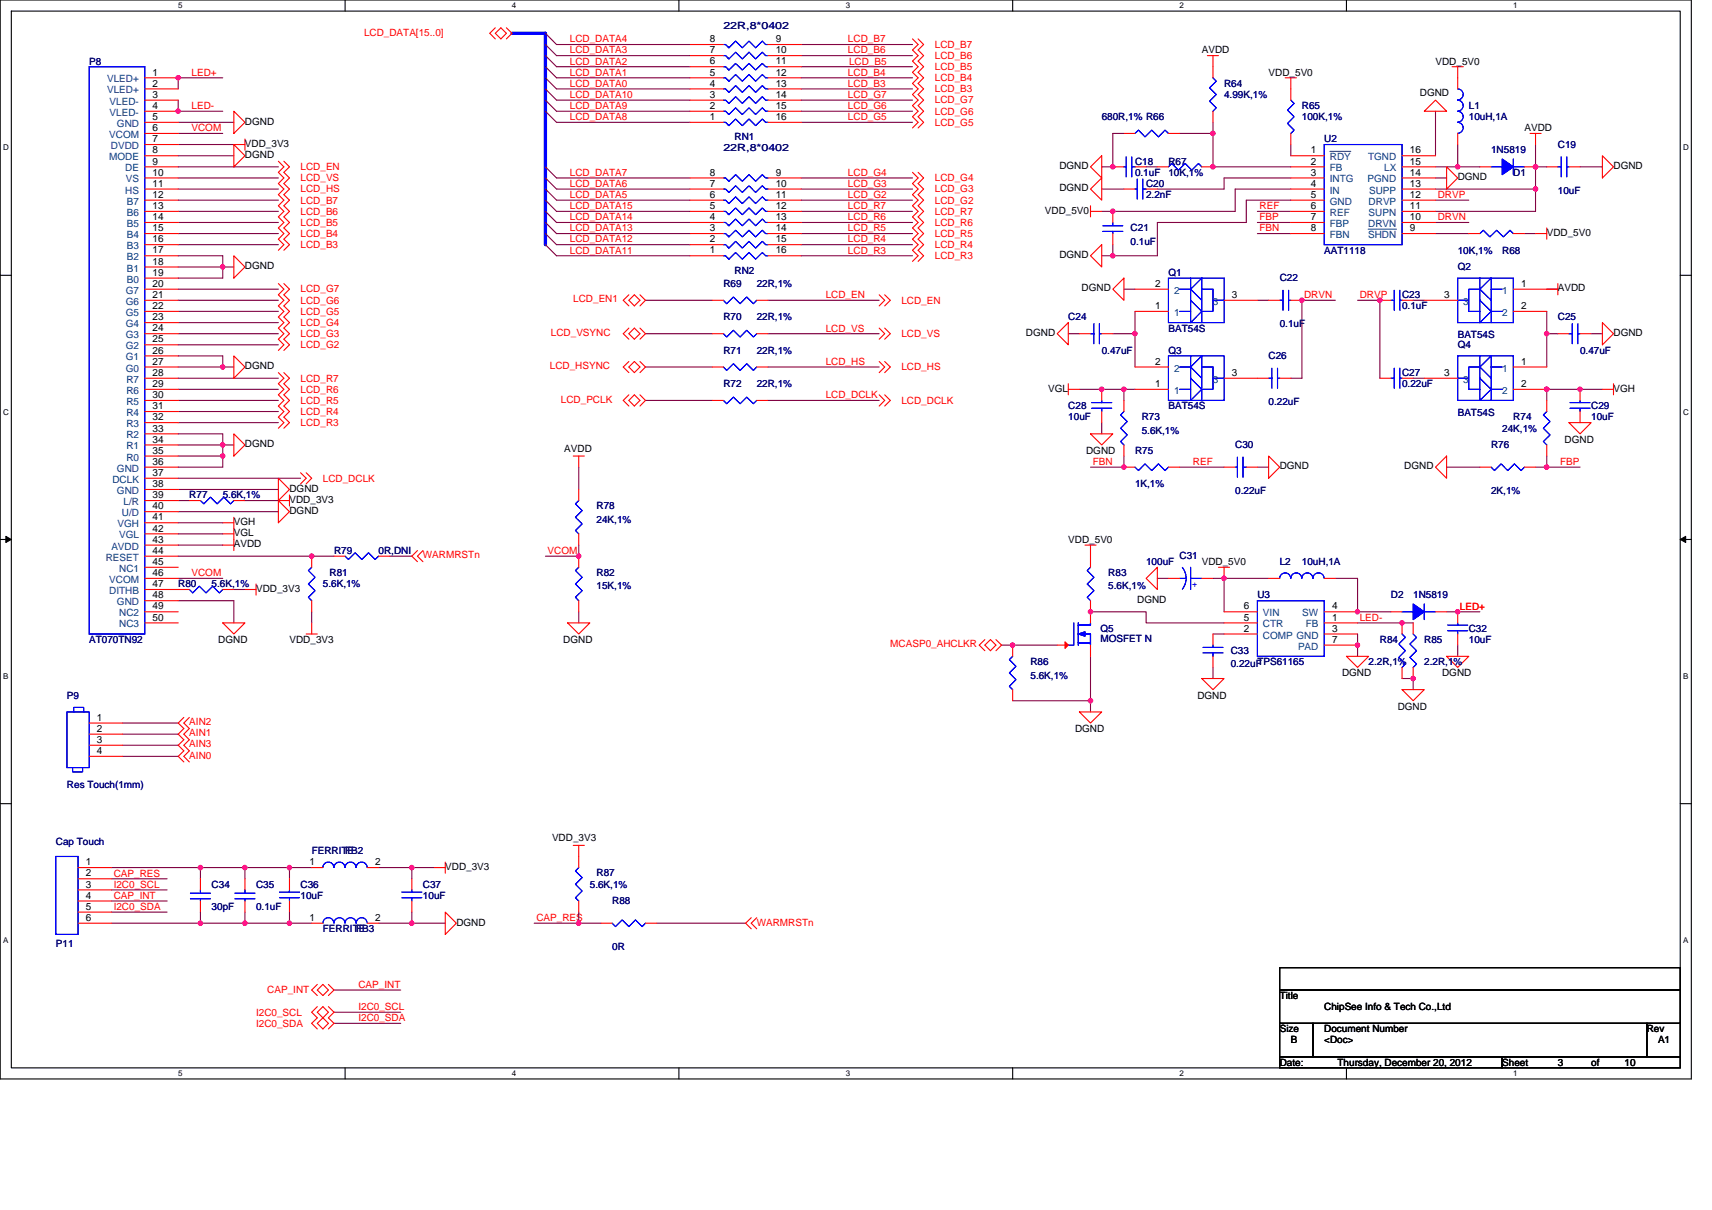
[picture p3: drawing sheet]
<svg xmlns="http://www.w3.org/2000/svg" width="297mm" height="210mm" viewBox="0 0 297 210" stroke-linecap="round" stroke-linejoin="round" font-family="sans-serif">
<path d="M0 0h293.5v187.2h-293.5zM2 1.9h289.5v183.4h-289.5z" fill="none" stroke="#000" stroke-width=".19"/>
<g fill="#fff">
<path d="M30.9 .2h.8v1.6h-.8z"/>
<path d="M30.9 185.5h.8v1.6h-.8z"/>
</g>
<path d="M59.9 0v1.9M59.9 185.3v1.9" fill="none" stroke="#000" stroke-width=".19"/>
<g fill="#fff">
<path d="M88.8 .2h.8v1.6h-.8z"/>
<path d="M88.8 185.5h.8v1.6h-.8z"/>
</g>
<path d="M117.8 0v1.9M117.8 185.3v1.9" fill="none" stroke="#000" stroke-width=".19"/>
<g fill="#fff">
<path d="M146.7 .2h.8v1.6h-.8z"/>
<path d="M146.7 185.5h.8v1.6h-.8z"/>
</g>
<path d="M175.7 0v1.9M175.7 185.3v1.9" fill="none" stroke="#000" stroke-width=".19"/>
<g fill="#fff">
<path d="M204.7 .2h.7v1.6h-.7z"/>
<path d="M204.7 185.5h.7v1.6h-.7z"/>
</g>
<path d="M233.6 0v1.9M233.6 185.3v1.9" fill="none" stroke="#000" stroke-width=".19"/>
<g fill="#fff">
<path d="M262.6 .2h.7v1.6h-.7z"/>
<path d="M262.6 185.5h.7v1.6h-.7z"/>
<path d="M.5 24.8h1v1.6h-1z"/>
<path d="M292 24.8h1v1.6h-1z"/>
<path d="M.5 70.7h1v1.5h-1z"/>
<path d="M292 70.7h1v1.5h-1z"/>
</g>
<path d="M0 47.8h2M291.5 47.8h2" fill="none" stroke="#000" stroke-width=".19"/>
<g fill="#fff">
<path d="M.5 116.5h.9v1.6h-.9z"/>
<path d="M292 116.5h.9v1.6h-.9z"/>
</g>
<path d="M0 93.6h2M291.5 93.6h2" fill="none" stroke="#000" stroke-width=".19"/>
<path d="M1 93.1l1 .5-1 .5zM291.5 93.6l1-.5v1z" fill="#000" stroke="#000" stroke-width=".17"/>
<g fill="#fff">
<path d="M.5 162.4h.9v1.5h-.9z"/>
<path d="M292 162.4h.9v1.5h-.9z"/>
</g>
<path d="M0 139.5h2M291.5 139.5h2M222 167.9h69.5v3.9h-69.5zM222 171.8h69.5v5.8h-69.5zM222 177.6h5.8v5.8h-5.8zM227.8 177.6h57.9v5.8h-57.9zM285.7 177.6h5.8v5.8h-5.8zM222 183.4h38.6v1.9h-38.6zM260.6 183.4h30.9v1.9h-30.9z" fill="none" stroke="#000" stroke-width=".19"/>
<g fill="none" stroke="#800040" stroke-width=".19">
<path d="M30.9 17.4v1.9h7.7M38.6 13.5h-7.7v1.9M94.6 13.5l2 1.9h23.1M94.6 15.4l2 2h23.1M94.6 17.4l2 1.9h23.1M94.6 19.3l2 1.9h23.1M94.6 5.8l2 1.9h23.1M94.6 7.7l2 2h23.1M94.6 9.7l2 1.9h23.1M94.6 11.6l2 1.9h23.1M139 11.6h19.3M139 7.7h19.3"/>
<path d="M139 13.5h19.3M139 9.7h19.3M139 15.4h19.3M139 17.4h19.3M139 19.3h19.3M249.1 19.3v7.7M30.9 38.6h17.4M30.9 21.2h9.7M30.9 23.2h7.7M30.9 25.1h9.7M30.9 27h9.7M30.9 29h17.4"/>
<path d="M30.9 30.9h17.4M30.9 32.8h17.4M30.9 34.7h17.4M30.9 36.7h17.4M94.6 36.7l2 1.9h23.1M94.6 38.6l2 1.9h23.1M94.6 30.9l2 1.9h23.1M94.6 29l2 1.9h23.1M94.6 32.8l2 1.9h23.1M94.6 34.7l2 2h23.1M139 30.9h19.3M139 21.2h19.3"/>
<path d="M139 36.7h19.3M139 32.8h19.3M139 34.7h19.3M139 38.6h19.3M191.2 32.8h3.8M195 23.2h-1.9v5.8h-1.9M198.9 29h1.9M204.7 23.2h5.8M210.5 23.2v5.8h13.5M210.5 21.2v2M218.2 36.7h5.8M218.2 38.6h5.8"/>
<path d="M224 25.1v1.9M224 30.9h-11.6v1.9h-11.6M224 32.8h-9.7v3.9h-23.1M224 34.7h-7.8v3.9h-15.4v5.8h-7.7M249.1 38.6h5.7M249.1 34.7h5.7M249.1 30.9h1.9M249.1 29h3.8M249.1 32.8h17.3M252.9 29h3.9M252.9 25.1v3.9M266.4 29h2"/>
<path d="M266.4 25.1v3.9M266.4 32.8v3.9h-17.3M266.4 29v3.8M274.1 29h3.9M30.9 40.5h17.4M30.9 42.5h17.4M30.9 44.4h7.7v1.9M30.9 46.3h7.7M30.9 50.2h17.4M30.9 52.1h17.4M30.9 54h17.4M30.9 56h17.4"/>
<path d="M30.9 57.9h17.4M30.9 59.8h17.4M38.6 46.3h2M38.6 46.3v2h-7.7M94.6 42.5l2 1.9h23.1M94.6 40.5l2 2h23.1M112 57.9h11.6M112 52.1h11.6M133.2 57.9h19.3M133.2 52.1h19.3M139 40.5h19.3M139 42.5h19.3"/>
<path d="M139 44.4h19.3M185.4 57.9h1.9M191.2 44.4h1.9M193.1 57.9h3.8M193.1 42.5v1.9M195 50.2h1.9M196.9 57.9v5.8M196.9 54v3.9M218.2 40.5h5.8M218.2 52.1h1.9M231.7 52.1h-5.8v13.5h-1.9M235.5 52.1h3.9v13.5"/>
<path d="M245.2 52.1h1.9M249.1 40.5h5.7M264.5 40.5h1.9M268.4 57.9h1.9M268.4 57.9v5.8M268.4 54v3.9M268.4 50.2h1.9M276.1 57.9h1.9M30.9 75.3h7.7v1.9M30.9 61.8h7.7v1.9M30.9 63.7h7.7M30.9 65.6h17.4"/>
<path d="M30.9 67.6h17.4M30.9 69.5h17.4M30.9 71.4h17.4M30.9 73.3h17.4M30.9 77.2h7.7M30.9 79.1h7.7M38.6 63.7h2M38.6 77.2h2M38.6 79.1v2h-7.7M38.6 77.2v1.9M112 69.5h11.6M112 63.7h11.6"/>
<path d="M133.2 69.5h19.3M133.2 63.7h19.3M187.3 67.6h7.7M191.2 73.3v2M195 67.6v1.9M195 67.6h1.9M195 79.1v2h-5.8M245.2 65.6h1.9M268.4 79.1v2M278 67.6h-9.6v1.9M30.9 90.7h7.7M30.9 92.6h7.7"/>
<path d="M30.9 94.6h7.7M30.9 88.8h17.4M30.9 86.9h1.9M30.9 83h21.3M30.9 84.9h17.4M30.9 96.5h27.1M42.5 86.9h5.8M67.6 96.5h3.9M100.4 81.1v3.8M100.4 94.6v1.9h-5.8M204.7 81.1h7.7M218.2 81.1h1.9"/>
<path d="M251 81.1h5.8M266.4 81.1h2M268.4 81.1h5.7M30.9 104.2h9.7v3.9M30.9 100.4h7.7M40.6 102.3h1.9M54.1 106.2v1.9M100.4 106.2v1.9M173.8 112h9.6M189.2 113.9v7.7M189.2 106.2h9.7v1.9h13.5M200.8 100.4h1.9"/>
<path d="M210.5 115.8v2M210.5 100.4h1.9v5.8M210.5 110h1.9M212.4 100.4h7.7M231.7 100.4h3.8v5.8h5.8M235.5 110v3.9M243.3 117.8h1.9v1.9M245.2 108.1h-9.7M251 106.2h5.8M252.9 112v1.9M21.3 127.4h9.6M21.3 125.5h9.6"/>
<path d="M21.3 131.3h9.6M21.3 129.3h9.6M175.7 121.6h13.5M189.2 121.6v1.9M19.3 150.6h15.5M19.3 158.3h9.7M19.3 156.4h9.7M19.3 154.4h9.7M19.3 152.5h9.7M34.8 158.3v1.9M34.8 150.6h7.7M34.8 150.6v1.9"/>
<path d="M42.5 158.3v1.9M42.5 150.6h7.7M42.5 150.6v1.9M50.2 150.6h3.9M50.2 158.3v1.9M50.2 150.6v1.9M65.7 150.6h5.8M71.5 150.6h3.8M71.5 158.3v1.9M71.5 150.6v1.9M100.4 158.3v1.9M19.3 160.2h15.5"/>
<path d="M34.8 160.2h7.7M42.5 160.2h7.7M50.2 160.2h3.9M58 171.8h11.5M58 177.6h11.5M58 175.7h11.5M65.7 160.2h5.8M71.5 160.2h5.8M92.7 160.2h11.6M113.9 160.2h15.5"/>
</g>
<g fill="#f0f" stroke="#f0f" stroke-width=".19">
<circle cx="210.4" cy="23.1" r=".38"/>
<circle cx="193.1" cy="28.9" r=".38"/>
<circle cx="210.4" cy="28.9" r=".38"/>
<circle cx="193.1" cy="36.7" r=".38"/>
<circle cx="193.1" cy="44.4" r=".38"/>
<circle cx="252.9" cy="28.9" r=".38"/>
<circle cx="266.4" cy="28.9" r=".38"/>
<circle cx="266.4" cy="32.8" r=".38"/>
<circle cx="38.6" cy="63.7" r=".38"/>
<circle cx="38.6" cy="46.3" r=".38"/>
<circle cx="225.9" cy="52.1" r=".38"/>
<circle cx="196.9" cy="57.9" r=".38"/>
<circle cx="195" cy="67.6" r=".38"/>
<circle cx="195" cy="81.1" r=".38"/>
<circle cx="239.4" cy="52.1" r=".38"/>
<circle cx="191.1" cy="67.6" r=".38"/>
<circle cx="268.4" cy="57.9" r=".38"/>
<circle cx="268.4" cy="67.6" r=".38"/>
<circle cx="274.1" cy="67.6" r=".38"/>
<circle cx="268.4" cy="81.1" r=".38"/>
<circle cx="235.5" cy="106.2" r=".38"/>
<circle cx="212.4" cy="100.4" r=".38"/>
<circle cx="252.9" cy="106.2" r=".38"/>
<circle cx="243.3" cy="108.1" r=".38"/>
<circle cx="245.2" cy="117.7" r=".38"/>
<circle cx="235.5" cy="111.9" r=".38"/>
<circle cx="189.2" cy="106.2" r=".38"/>
<circle cx="175.7" cy="111.9" r=".38"/>
<circle cx="189.2" cy="121.6" r=".38"/>
<circle cx="30.9" cy="13.5" r=".38"/>
<circle cx="30.9" cy="19.3" r=".38"/>
<circle cx="100.4" cy="96.5" r=".38"/>
<circle cx="38.6" cy="77.2" r=".38"/>
<circle cx="38.6" cy="79.1" r=".38"/>
<circle cx="54.1" cy="96.5" r=".38"/>
<circle cx="100.4" cy="160.2" r=".38"/>
<circle cx="50.2" cy="160.2" r=".38"/>
<circle cx="42.5" cy="160.2" r=".38"/>
<circle cx="34.8" cy="160.2" r=".38"/>
<circle cx="50.2" cy="150.6" r=".38"/>
<circle cx="42.5" cy="150.6" r=".38"/>
<circle cx="34.8" cy="150.6" r=".38"/>
<circle cx="71.4" cy="150.6" r=".38"/>
<circle cx="71.4" cy="160.2" r=".38"/>
</g>
<path d="M88.8 5.8h5.8v36.7" fill="none" stroke="#00f" stroke-width=".57"/>
<g fill="none" stroke="#f00" stroke-width=".19">
<path d="M25.1 13.5h5.8M25.1 15.4h5.8M25.1 17.4h5.8M25.1 19.3h5.8M40.6 19.3l1.9 1.9-1.9 2zM85.9 5.8l1-1 1 1-1 1zM85.9 4.8l-.9 1 .9 1M87.9 4.8l.9 1-.9 1M119.7 19.3h5.8M119.7 17.4h5.8M119.7 15.4h5.8M119.7 13.5h5.8"/>
<path d="M119.7 11.6h5.8M119.7 9.7h5.8M119.7 7.7h5.8M133.2 19.3h5.8M133.2 17.4h5.8M133.2 15.4h5.8M133.2 13.5h5.8M133.2 11.6h5.8M133.2 9.7h5.8M133.2 7.7h5.8M158.3 6.8l1 .9-1 1 1 1-1 .9 1 1-1 1 1 .9-1 1 1 .9-1 1 1 1-1 .9 1 1-1 1 1 .9-1 1M159.3 6.8l.9 .9-.9 1 .9 1-.9 .9 .9 1-.9 1 .9 .9-.9 1 .9 .9-.9 1 .9 1-.9 .9 .9 1-.9 1 .9 .9-.9 1"/>
<path d="M209.5 9.7h1.9M210.5 9.7v3.8M210.5 19.3v1.9M223 13.5h1.9M224 13.5v3.9M247.1 19.3l2-1.9 1.9 1.9zM251.9 11.6h2M252.9 11.6v3.8M25.1 21.2h5.8M25.1 23.2h5.8M25.1 25.1h5.8M25.1 27h5.8"/>
<path d="M25.1 29h5.8M25.1 30.9h5.8M25.1 32.8h5.8M25.1 34.7h5.8M25.1 36.7h5.8M25.1 38.6h5.8M40.6 25.1h1.9M40.6 25.1l1.9 1.9-1.9 2zM42.5 24.1v2M48.3 28l1 1-1 .9 1 1-1 1 1 .9-1 1 1 .9-1 1 1 1-1 .9 1 1-1 1 1 .9-1 1 1 1-1 .9M49.3 28l.9 1-.9 .9 .9 1-.9 1 .9 .9-.9 1 .9 .9-.9 1 .9 1-.9 .9 .9 1-.9 1 .9 .9-.9 1 .9 1-.9 .9M119.7 21.2h5.8"/>
<path d="M119.7 38.6h5.8M119.7 36.7h5.8M119.7 34.7h5.8M119.7 32.8h5.8M119.7 30.9h5.8M133.2 21.2h5.8M133.2 38.6h5.8M133.2 36.7h5.8M133.2 34.7h5.8M133.2 32.8h5.8M133.2 30.9h5.8M158.3 29.9l1 1-1 1 1 .9-1 1 1 .9-1 1 1 1-1 .9 1 1-1 1 1 .9-1 1 1 1-1 .9 1 1-1 1"/>
<path d="M159.3 29.9l.9 1-.9 1 .9 .9-.9 1 .9 .9-.9 1 .9 1-.9 .9 .9 1-.9 1 .9 .9-.9 1 .9 1-.9 .9 .9 1-.9 1M189.2 36.7h2M189.2 35.7v1.9M189.2 32.8l2-1.9v3.8zM189.2 29l2-2v3.9zM193.1 36.7v1.9M193.1 29h1.9M195 32.8h1.9M195 23.2h1.9M196.9 29h2M198.9 32.8h1.9M200.8 29h1.9"/>
<path d="M202.7 23.2h2M208.5 29h2M224 23.2v1.9M224 27h5.8M224 29h5.8M224 30.9h5.8M224 32.8h5.8M224 34.7h5.8M224 36.7h5.8M224 38.6h5.8M243.3 38.6h5.8M243.3 36.7h5.8"/>
<path d="M243.3 34.7h5.8M243.3 32.8h5.8M243.3 30.9h5.8M243.3 29h5.8M243.3 27h5.8M251 29l1.9 1.9-1.9 1.9zM252.9 23.2v1.9M256.8 29h1.9M264.5 29h1.9M265.5 23.2h1.9M266.4 23.2v1.9M268.4 39.6v1.9"/>
<path d="M268.4 29h1.9M272.2 29h1.9M278 27l1.9 2-1.9 1.9zM25.1 40.5h5.8M25.1 42.5h5.8M25.1 44.4h5.8M25.1 48.3h5.8M25.1 46.3h5.8M25.1 50.2h5.8M25.1 52.1h5.8M25.1 54h5.8M25.1 56h5.8"/>
<path d="M25.1 57.9h5.8M25.1 59.8h5.8M40.6 44.4l1.9 1.9-1.9 2zM48.3 49.2l1 1-1 1 1 .9-1 1 1 .9-1 1 1 1-1 .9 1 1-1 1 1 .9-1 1M49.3 49.2l.9 1-.9 1 .9 .9-.9 1 .9 .9-.9 1 .9 1-.9 .9 .9 1-.9 1 .9 .9-.9 1M109.1 56.9l-1 1 1 1M109.1 51.2l-1 .9 1 1M110.1 56.9l.9 1-.9 1-1-1zM110.1 51.2l.9 .9-.9 1-1-1zM111 56.9l1 1-1 1M111 51.2l1 .9-1 1M119.7 44.4h5.8"/>
<path d="M119.7 42.5h5.8M119.7 40.5h5.8M123.6 52.1h1.9M123.6 57.9h1.9M131.3 52.1h1.9M131.3 57.9h1.9M133.2 44.4h5.8M133.2 42.5h5.8M133.2 40.5h5.8M152.5 56.9l1 1-1 1M152.5 51.2l1 .9-1 1M153.5 56.9l1 1-1 1"/>
<path d="M153.5 51.2l1 .9-1 1M185.4 56v3.8l-2-1.9zM187.3 57.9h1.9M189.2 44.4l2-1.9v3.8zM191.2 57.9h1.9M193.1 40.5v2M193.1 50.2l1.9-1.9v3.8zM196.9 54h5.8M196.9 50.2h5.8M212.4 52.1h5.8M220.1 52.1h1.9M224 52.1h1.9"/>
<path d="M224 40.5h5.8M239.4 52.1h1.9M243.3 52.1h1.9M243.3 40.5h5.8M247.1 52.1h5.8M254.8 40.5h2M262.6 50.2h7.7M262.6 40.5h1.9M262.6 54h5.8M266.4 40.5h2M270.3 57.9h1.9M270.3 49.2v2"/>
<path d="M274.1 57.9h2M278 56l1.9 1.9-1.9 1.9zM25.1 61.8h5.8M25.1 63.7h5.8M25.1 65.6h5.8M25.1 67.6h5.8M25.1 69.5h5.8M25.1 71.4h5.8M25.1 73.3h5.8M25.1 75.3h5.8M25.1 77.2h5.8M25.1 79.1h5.8"/>
<path d="M40.6 75.3l1.9 1.9-1.9 1.9zM40.6 61.8l1.9 1.9-1.9 1.9zM48.3 64.7l1 .9-1 1 1 1-1 .9 1 1-1 1 1 .9-1 1 1 .9-1 1M49.3 64.7l.9 .9-.9 1 .9 1-.9 .9 .9 1-.9 1 .9 .9-.9 1 .9 .9-.9 1M99.5 79.1h1.9M100.4 79.1v2M109.1 68.5l-1 1 1 1M109.1 62.7l-1 1 1 1M110.1 68.5l.9 1-.9 1-1-1zM110.1 62.7l.9 1-.9 1-1-1zM111 68.5l1 1-1 1M111 62.7l1 1-1 1"/>
<path d="M123.6 69.5h1.9M123.6 63.7h1.9M131.3 69.5h1.9M131.3 63.7h1.9M152.5 68.5l1 1-1 1M152.5 62.7l1 1-1 1M153.5 68.5l1 1-1 1M153.5 62.7l1 1-1 1M185.4 67.6h1.9M185.4 66.6v1.9M189.2 75.3h3.9l-1.9 1.9zM191.2 67.6v1.9"/>
<path d="M191.2 71.4v1.9M195 77.2v1.9M195 69.5v1.9M196.9 67.6h5.8M196.9 63.7h5.8M212.4 65.6h7.7M220.1 79.1l1.9 2-1.9 1.9zM222 65.6h2M239.4 65.6h1.9M243.3 65.6h1.9M247.1 65.6h5.8M251 79.1v3.9l-1.9-1.9z"/>
<path d="M262.6 63.7h5.8M262.6 67.6h5.8M268.4 77.2v1.9M268.4 69.5v1.9M272.2 73.3h3.9l-2 2zM274.1 67.6v1.9M274.1 71.4v1.9M278 67.6h1.9M279.9 66.6v1.9M25.1 81.1h5.8M25.1 83h5.8M25.1 84.9h5.8"/>
<path d="M25.1 86.9h5.8M25.1 88.8h5.8M25.1 90.7h5.8M25.1 92.6h5.8M25.1 94.6h5.8M25.1 96.5h5.8M25.1 98.4h5.8M32.8 86.9h2M38.6 92.6h2M38.6 90.7h2M38.6 94.6h2M40.6 89.8v5.7"/>
<path d="M40.6 86.9h1.9M48.3 86.9l1.9 1.9-1.9 1.9zM48.3 83l1.9 1.9-1.9 2zM48.3 86.9h1.9M50.2 85.9v1.9M52.2 82l.9 1-.9 1M53.1 82l1 1-1 1M54.1 96.5v1.9M58 96.5h1.9M65.7 96.5h1.9M72.4 95.5l-.9 1 .9 1M73.4 95.5l-1 1 1 1"/>
<path d="M100.4 92.6v2M100.4 84.9v2M100.4 96.5v1.9M188.3 94.6h1.9M189.2 94.6v3.8M195 81.1h1.9M202.7 81.1h2M211.4 98.4h1.9M212.4 81.1h1.9M212.4 98.4v2M216.2 81.1h2M256.8 81.1h1.9"/>
<path d="M264.5 81.1h1.9M25.1 102.3h7.7M25.1 100.4h5.8M25.1 104.2h5.8M25.1 106.2h5.8M25.1 108.1h5.8M38.6 108.1h3.9l-1.9 1.9zM38.6 102.3h2M42.5 102.3h1.9M44.4 101.3v2M53.1 110h2M54.1 108.1v1.9"/>
<path d="M54.1 104.2v2M98.5 108.1h3.8l-1.9 1.9zM100.4 104.2v2M170.9 111l-1 1 1 .9M170.9 112l.9-1 1 1-1 .9zM172.8 111l1 1-1 .9M175.7 119.7v1.9M175.7 112v1.9M183.4 112h2M189.2 112v1.9M189.2 104.2v3.9M198.9 100.4l1.9-2v3.9z"/>
<path d="M202.7 100.4h2M208.5 117.8h3.9l-1.9 1.9zM208.5 100.4h2M210.5 110v2M210.5 113.9v1.9M212.4 106.2h5.8M212.4 108.1h5.8M212.4 110h5.8M220.1 100.4h1.9M229.8 112h5.7M229.8 110h5.7M229.8 108.1h5.7"/>
<path d="M229.8 106.2h5.7M229.8 100.4h1.9M233.6 113.9h3.9l-2 1.9zM241.3 106.2h2M243.3 119.7h3.8l-1.9 1.9zM243.3 108.1v1.9M243.3 115.8v2M245.2 108.1v1.9M245.2 115.8v2M249.1 106.2h1.9M251 113.9h3.8l-1.9 1.9zM252.9 106.2v1.9"/>
<path d="M252.9 110v2M15.5 125.5h5.8M15.5 127.4h5.8M15.5 129.3h5.8M15.5 131.3h5.8M31.9 124.5l-1 1 1 .9-1 1 1 1-1 .9 1 1-1 1 1 .9M32.8 124.5l-.9 1 .9 .9-.9 1 .9 1-.9 .9 .9 1-.9 1 .9 .9M187.3 123.5h3.9l-2 2zM13.5 150.6h5.8M13.5 152.5h5.8M13.5 154.4h5.8M13.5 156.4h5.8"/>
<path d="M13.5 158.3h5.8M34.8 156.4v1.9M34.8 152.5v1.9M42.5 156.4v1.9M42.5 152.5v1.9M50.2 152.5v1.9M50.2 156.4v1.9M54.1 150.6h1.9M63.7 150.6h2M71.5 152.5v1.9M71.5 156.4v1.9M75.3 150.6h2"/>
<path d="M77.3 158.3l1.9 1.9-1.9 2zM77.3 149.6v1.9M99.5 146.7h1.9M100.4 146.7v3.9M100.4 156.4v1.9M130.3 159.3l-.9 .9 .9 1M131.3 159.3l-1 .9 1 1M13.5 160.2h5.8M54.1 160.2h1.9M55.1 171.8l.9-1 1 1-1 1zM55.1 175.7l.9-1 1 1-1 .9zM55.1 177.6l.9-1 1 1-1 1z"/>
<path d="M55.1 170.8l-1 1 1 1M55.1 174.7l-1 1 1 .9-1 1 1 1M57 170.8l1 1-1 1M57 174.7l1 1-1 .9 1 1-1 1M63.7 160.2h2M104.3 160.2h1.9M112 160.2h1.9"/>
</g>
<g fill="none" stroke="#00f" stroke-width=".19">
<path d="M15.5 11.6h9.6v98.4h-9.6zM125.5 19.3h.4l.6 .6 1.1-1.2 1.2 1.2 1.2-1.2 1.1 1.2 1.2-1.2 .5 .6h.4M125.5 17.4h.4l.6 .5 1.1-1.1 1.2 1.1 1.2-1.1 1.1 1.1 1.2-1.1 .5 .6h.4M125.5 15.4h.4l.6 .6 1.1-1.1 1.2 1.1 1.2-1.1 1.1 1.1 1.2-1.1 .5 .5h.4M125.5 13.5h.4l.6 .6 1.1-1.2 1.2 1.2 1.2-1.2 1.1 1.2 1.2-1.2 .5 .6h.4M125.5 11.6h.4l.6 .5 1.1-1.1 1.2 1.1 1.2-1.1 1.1 1.1 1.2-1.1 .5 .6h.4M125.5 9.7h.4l.6 .5 1.1-1.1 1.2 1.1 1.2-1.1 1.1 1.1 1.2-1.1 .5 .6h.4M125.5 7.7h.4l.6 .6 1.1-1.2 1.2 1.2 1.2-1.2 1.1 1.2 1.2-1.2 .5 .6h.4M126.3 19.7l.2 .2M126.3 17.8l.2 .1M126.3 15.8l.2 .2M126.3 13.9l.2 .2"/>
<path d="M126.3 12l.2 .1M126.3 10l.2 .2M126.3 8.1l.2 .2M210.5 13.5l.5 .6-1.1 1.1 1.1 1.2-1.1 1.2 1.1 1.1-.5 .6M224 17.4l.5 .5-1.1 1.2 1.1 1.2-1.1 1.1 1.1 1.2-.5 .6M252.9 15.4a.96 .96 0 0 1 1 1 .96 .96 0 0 1-1 1M252.9 17.4a.95 .95 0 0 1 1 .9 .95 .95 0 0 1-1 1 .96 .96 0 0 1 1 .9 .96 .96 0 0 1-1 1 .96 .96 0 0 1 1 1 .96 .96 0 0 1-1 .9M125.5 21.2h.4l.6 .6 1.1-1.1 1.2 1.1 1.2-1.1 1.1 1.1 1.2-1.1 .5 .5h.4M125.5 38.6h.4l.6 .6 1.1-1.2 1.2 1.2 1.2-1.2 1.1 1.2 1.2-1.2 .5 .6h.4M125.5 36.7h.4l.6 .6 1.1-1.2 1.2 1.2 1.2-1.2 1.1 1.2 1.2-1.2 .5 .6h.4M125.5 34.7h.4l.6 .6 1.1-1.1 1.2 1.1 1.2-1.1 1.1 1.1 1.2-1.1 .5 .5h.4M125.5 32.8h.4l.6 .6 1.1-1.2 1.2 1.2 1.2-1.2 1.1 1.2 1.2-1.2 .5 .6h.4"/>
<path d="M125.5 30.9h.4l.6 .6 1.1-1.2 1.2 1.2 1.2-1.2 1.1 1.2 1.2-1.2 .5 .6h.4M126.3 21.6l.2 .2M126.3 39l.2 .2M126.3 37.1l.2 .2M126.3 35.1l.2 .2M126.3 33.2l.2 .2M126.3 31.3l.2 .2M191.3 39.2h3.5M193.1 38.6v.6M195 29h.4M195.4 27.2v3.5M196.4 29h.5"/>
<path d="M196.4 27.2v3.5M196.9 32.8h.4M196.9 23.2l.6-.6 1.2 1.1 1.1-1.1 1.2 1.1 1.1-1.1 .6 .6M197.3 31.1v3.4M198.3 32.8h.6M198.3 31.1v3.4M202.7 29l.6-.6 1.2 1.1 1.1-1.1 1.2 1.1 1.1-1.1 .6 .6M229.8 25.1h13.5v17.4h-13.5zM258.7 29h1.9M262.6 27.6v2.7M262.6 29h1.9M270.3 29h.6"/>
<path d="M270.9 27.2v3.5M271.8 27.2v3.5M271.8 29h.4M125.5 44.4h.4l.6 .6 1.1-1.2 1.2 1.2 1.2-1.2 1.1 1.2 1.2-1.2 .5 .6h.4M125.5 42.5h.4l.6 .6 1.1-1.2 1.2 1.2 1.2-1.2 1.1 1.2 1.2-1.2 .5 .6h.4M125.5 40.5h.4l.6 .6 1.1-1.1 1.2 1.1 1.2-1.1 1.1 1.1 1.2-1.1 .5 .5h.4M125.5 52.1l.6 .6 1.2-1.2 1.1 1.2 1.2-1.2 1.1 1.2 .6-.6M125.5 57.9l.6 .6 1.2-1.2 1.1 1.2 1.2-1.2 1.1 1.2 .6-.6M126.3 44.8l.2 .2M126.3 42.8l.2 .3M126.3 40.9l.2 .2M189.2 57.9h.6"/>
<path d="M189.8 56.2v3.4M190.8 56.2v3.4M190.8 57.9h.4M191.3 40.2h3.5M193.1 40.2v.3M202.7 48.3h9.7v7.7h-9.7zM204.7 50.2h1.9l1.9-1.9v3.8l-1.9-1.9M204.7 54h1.9M206.6 48.3v3.8M206.6 52.1l1.9 1.9-1.9 2zM208.5 50.2h2v3.8h-2M208.5 52.1v3.9"/>
<path d="M210.5 52.1h1.9M210.5 54h.1M222 52.1h.6M222.6 50.4v3.4M223.6 50.4v3.4M223.6 52.1h.4M241.3 52.1h.6M241.9 50.4v3.4M242.9 50.4v3.4M242.9 52.1h.4M252.9 48.3h9.7v7.7h-9.7zM252.9 52.1h1.9"/>
<path d="M254.8 50.2h.1M256.8 50.2l1.9-1.9v3.8zM256.8 40.5l.6-.5 1.1 1.1 1.2-1.1 1.1 1.1 1.2-1.1 .6 .5M256.8 50.2h-2v3.8h2M256.8 48.3v3.8M258.7 54l-1.9-1.9v3.9l1.9-2h1.9M258.7 50.2h1.9M258.7 52.1v3.9M272.2 57.9h.6M272.8 56.2v3.4M273.8 56.2v3.4M273.8 57.9h.3"/>
<path d="M125.5 69.5l.6 .6 1.2-1.2 1.1 1.2 1.2-1.2 1.1 1.2 .6-.6M125.5 63.7l.6 .6 1.2-1.2 1.1 1.2 1.2-1.2 1.1 1.2 .6-.6M189.4 70.8h3.5M189.4 69.9h3.5M191.2 69.5v.4M191.2 70.8v.6M195 71.4l-.6 .6 1.2 1.2-1.2 1.1 1.2 1.2-1.2 1.1 .6 .6M202.7 61.8h9.7v7.7h-9.7zM204.7 63.7h1.9l1.9-1.9v3.8l-1.9-1.9M204.7 67.6h1.9M206.6 61.8v3.8M206.6 65.6l1.9 2-1.9 1.9z"/>
<path d="M208.5 63.7h2v3.9h-2M208.5 65.6v3.9M210.5 65.6h1.9M210.5 67.6h.1M214.7 79.3v3.5M215.7 79.3v3.5M220.1 65.6h.6M220.7 63.9v3.5M221.7 63.9v3.5M221.7 65.6h.3M241.3 65.6h.6M241.9 63.9v3.5"/>
<path d="M242.9 63.9v3.5M242.9 65.6h.4M252.9 61.8h9.7v7.7h-9.7zM252.9 65.6h1.9M254.8 63.7h.1M256.8 63.7l1.9-1.9v3.8zM256.8 63.7h-2v3.9h2M256.8 61.8v3.8M258.7 67.6l-1.9-2v3.9l1.9-1.9h1.9M258.7 63.7h1.9M258.7 65.6v3.9M268.4 71.4l-.6 .6 1.1 1.2-1.1 1.1 1.1 1.2-1.1 1.1 .6 .6"/>
<path d="M272.4 70.8h3.5M272.4 69.9h3.5M274.1 69.5v.4M274.1 70.8v.6M34.8 86.9l.6 .5 1.1-1.1 1.2 1.1 1.1-1.1 1.2 1.1 .6-.5M54.1 98.4l-.6 .6 1.2 1.2-1.2 1.1 1.2 1.2-1.2 1.2 .6 .5M59.9 96.5l.5 .6 1.2-1.2 1.2 1.2 1.1-1.2 1.2 1.2 .6-.6M100.4 86.9l-.6 .5 1.2 1.2-1.2 1.2 1.2 1.1-1.2 1.2 .6 .5M100.4 98.4l-.6 .6 1.2 1.2-1.2 1.1 1.2 1.2-1.2 1.2 .6 .5M189.2 98.4l-.6 .6 1.2 1.2-1.2 1.1 1.2 1.2-1.2 1.2 .6 .5M196.9 81.1l.6 .6 1.2-1.2 1.1 1.2 1.2-1.2 1.1 1.2 .6-.6M205.1 98.5a3 3 0 0 1 0 3.7"/>
<path d="M206.6 98.4v3.9M214.3 81.1h.4M215.7 81.1h.5M258.7 81.1l.6 .6 1.2-1.2 1.1 1.2 1.2-1.2 1.1 1.2 .6-.6M32.8 102.3l.6 .6 1.2-1.2 1.1 1.2 1.2-1.2 1.2 1.2 .5-.6M175.7 113.9l-.6 .6 1.2 1.1-1.2 1.2 1.2 1.1-1.2 1.2 .6 .6M186.3 108.1v3.9h-.9M187.1 108.1v3.9M187.1 108.5h2.1v-.4v.4h-1.9M187.1 111.6h2.1M187.3 111.6h1.7M188.1 110h1.1v2v-2h-.8"/>
<path d="M204.7 100.4h1.1M206.6 100.4h1.9M208.7 113.3h3.5M208.7 112.4h3.5M210.5 112v.4M210.5 113.3v.6M218.2 104.2h11.6v9.7h-11.6zM222 100.4a.95 .95 0 0 1 1-1 .95 .95 0 0 1 .9 1 .96 .96 0 0 1 1-1 .96 .96 0 0 1 1 1M225.9 100.4a.95 .95 0 0 1 .9-1 .95 .95 0 0 1 1 1 .97 .97 0 0 1 1-1 .97 .97 0 0 1 .9 1M243.3 110l.5 .6-1.1 1.2 1.1 1.1-1.1 1.2 1.1 1.1-.5 .6M243.3 106.2h1.9M245.2 110l.6 .6-1.2 1.2 1.2 1.1-1.2 1.2 1.2 1.1-.6 .6"/>
<path d="M247.1 104.8v2.7M247.1 106.2h2M251.2 109.5h3.5M251.2 108.5h3.5M252.9 108.1v.4M252.9 109.5v.5M11.6 123.5h3.9v9.7h-3.9zM12.6 133.2v.8h1.7v-.8M12.8 123.5v-.7h1.7v.7M9.7 148.6h3.8v13.6h-3.8zM33 155h3.5M33 156h3.5"/>
<path d="M34.8 156v.4M34.8 154.4v.6M40.8 155h3.4M40.8 156h3.4M42.5 156v.4M42.5 154.4v.6M48.5 155.8h3.5M48.5 154.8h3.5M50.2 154.4v.4M50.2 155.8v.6M56 150.5a.95 .95 0 0 1 1-.9 .95 .95 0 0 1 .9 .9 .96 .96 0 0 1 1-.9 .96 .96 0 0 1 1 .9 .96 .96 0 0 1 .9-.9 .96 .96 0 0 1 1 .9M61.8 150.5a.95 .95 0 0 1 1-.9 .95 .95 0 0 1 .9 .9"/>
<path d="M69.7 155.8h3.5M69.7 154.8h3.5M71.5 154.4v.4M71.5 155.8v.6M100.4 150.6l-.6 .6 1.2 1.1-1.2 1.2 1.2 1.1-1.2 1.2 .6 .6M56 160.2a.95 .95 0 0 1 1-.9 .95 .95 0 0 1 .9 .9 .96 .96 0 0 1 1-.9 .96 .96 0 0 1 1 .9 .96 .96 0 0 1 .9-.9 .96 .96 0 0 1 1 .9M61.8 160.2a.95 .95 0 0 1 1-.9 .95 .95 0 0 1 .9 .9M106.2 160.2l.6 .6 1.1-1.2 1.2 1.2 1.2-1.2 1.1 1.2 .6-.6"/>
</g>
<path d="M230.7 26.3h3.7M237.4 39.8h4.9" fill="none" stroke="#004080" stroke-width=".17"/>
<g fill="#00f" stroke="#00f" stroke-width=".19">
<path d="M260.6 27.6l2 1.4-2 1.3z" fill-rule="evenodd"/>
<path d="M260.6 27.6l2 1.4-2 1.3z" fill-rule="evenodd"/>
<path d="M187.1 110l1.2-.4v.8z" fill-rule="evenodd"/>
<path d="M187.1 110l1.2-.4v.8z" fill-rule="evenodd"/>
<path d="M245.2 104.8l1.9 1.4-1.9 1.3z" fill-rule="evenodd"/>
<path d="M245.2 104.8l1.9 1.4-1.9 1.3z" fill-rule="evenodd"/>
</g>
<path d="M184.8 111.4l.6 .6-.6 .5z" fill="#f00" stroke="#f00" stroke-width=".19"/>
<g font-size="1.7" fill="#000080">
<text x="125.5" y="5">22R,8*0402</text>
<text x="15.5" y="11.2">P8</text>
<text x="212.4" y="15">R64</text>
<text x="212.4" y="17">4.99K,1%</text>
<text x="191.2" y="20.8">680R,1% R66</text>
<text x="225.9" y="18.9">R65</text>
<text x="225.9" y="20.8">100K,1%</text>
<text x="254.8" y="18.9">L1</text>
<text x="254.8" y="20.8">10uH,1A</text>
<text x="125.5" y="26.2">22R,8*0402</text>
<text x="127.4" y="24.3">RN1</text>
<text x="196.9" y="28.6">C18</text>
<text x="202.7" y="28.6">R67</text>
<text x="229.8" y="24.7">U2</text>
<text x="258.7" y="26.6">1N5819</text>
<text x="270.3" y="25.7">C19</text>
<text x="196.9" y="30.5">0.1uF</text>
<text x="198.9" y="32.4">C20</text>
<text x="198.9" y="34.4">2.2nF</text>
<text x="202.7" y="30.5">10K,1%</text>
<text x="262.6" y="30.5">D1</text>
<text x="270.3" y="33.6">10uF</text>
<text x="196.2" y="40.2">C21</text>
<text x="127.4" y="47.5">RN2</text>
<text x="196.2" y="42.5">0.1uF</text>
<text x="202.7" y="47.9">Q1</text>
<text x="229.8" y="44">AAT1118</text>
<text x="252.9" y="46.9">Q2</text>
<text x="252.9" y="44">10K,1%</text>
<text x="260.6" y="44">R68</text>
<text x="125.5" y="49.8">R69</text>
<text x="131.3" y="49.8">22R,1%</text>
<text x="222" y="48.8">C22</text>
<text x="243.3" y="51.7">C23</text>
<text x="243.3" y="53.7">0.1uF</text>
<text x="125.5" y="55.6">R70</text>
<text x="131.3" y="55.6">22R,1%</text>
<text x="185.4" y="55.6">C24</text>
<text x="202.7" y="57.5">BAT54S</text>
<text x="222" y="56.7">0.1uF</text>
<text x="252.9" y="58.7">BAT54S</text>
<text x="270.3" y="55.6">C25</text>
<text x="125.5" y="61.4">R71</text>
<text x="131.3" y="61.4">22R,1%</text>
<text x="191.2" y="61.4">0.47uF</text>
<text x="202.7" y="61.4">Q3</text>
<text x="220.1" y="62.4">C26</text>
<text x="243.3" y="65.2">C27</text>
<text x="252.9" y="60.4">Q4</text>
<text x="274.1" y="61.4">0.47uF</text>
<text x="125.5" y="67.2">R72</text>
<text x="131.3" y="67.2">22R,1%</text>
<text x="185.4" y="71">C28</text>
<text x="202.7" y="71">BAT54S</text>
<text x="220.1" y="70.3">0.22uF</text>
<text x="243.3" y="67.2">0.22uF</text>
<text x="276.1" y="71">C29</text>
<text x="185.4" y="73">10uF</text>
<text x="198.1" y="73">R73</text>
<text x="198.1" y="75.3">5.6K,1%</text>
<text x="214.3" y="77.8">C30</text>
<text x="252.9" y="72.2">BAT54S</text>
<text x="258.7" y="77.8">R76</text>
<text x="260.6" y="74.9">24K,1%</text>
<text x="262.6" y="73">R74</text>
<text x="276.1" y="73">10uF</text>
<text x="196.9" y="78.8">R75</text>
<text x="32.8" y="86.5">R77</text>
<text x="38.6" y="86.5">5.6K,1%</text>
<text x="103.5" y="88.4">R78</text>
<text x="196.9" y="84.5">1K,1%</text>
<text x="214.3" y="85.7">0.22uF</text>
<text x="258.7" y="85.7">2K,1%</text>
<text x="103.5" y="90.7">24K,1%</text>
<text x="30.9" y="101.9">R80</text>
<text x="36.7" y="101.9">5.6K,1%</text>
<text x="56" y="101.9">5.6K,1%</text>
<text x="57.2" y="100">R81</text>
<text x="58" y="96.1">R79</text>
<text x="65.7" y="96.1">0R,DNI</text>
<text x="103.5" y="100">R82</text>
<text x="192.3" y="100">R83</text>
<text x="198.9" y="98.1">100uF</text>
<text x="204.7" y="97.1">C31</text>
<text x="222" y="98.1">L2</text>
<text x="225.9" y="98.1">10uH,1A</text>
<text x="103.5" y="102.3">15K,1%</text>
<text x="192.3" y="102.3">5.6K,1%</text>
<text x="218.2" y="103.8">U3</text>
<text x="241.3" y="103.8">D2</text>
<text x="245.2" y="103.8">1N5819</text>
<text x="15.5" y="111.6">AT070TN92</text>
<text x="190.9" y="109.6">Q5</text>
<text x="190.9" y="111.4">MOSFET N</text>
<text x="213.5" y="113.5">C33</text>
<text x="239.4" y="111.6">R84</text>
<text x="247.1" y="111.6">R85</text>
<text x="254.8" y="109.6">C32</text>
<text x="254.8" y="111.6">10uF</text>
<text x="178.8" y="115.4">R86</text>
<text x="178.8" y="117.8">5.6K,1%</text>
<text x="213.5" y="115.8">0.22uFTPS61165</text>
<text x="237.5" y="115.4">2.2R,1%</text>
<text x="247.1" y="115.4">2.2R,1%</text>
<text x="11.6" y="121.2">P9</text>
<text x="11.6" y="136.7">Res Touch(1mm)</text>
<text x="9.7" y="146.7">Cap Touch</text>
<text x="54.1" y="148.3">FERRITE</text>
<text x="59.9" y="148.3">FB2</text>
<text x="36.7" y="154.1">C34</text>
<text x="44.4" y="154.1">C35</text>
<text x="52.2" y="154.1">C36</text>
<text x="52.2" y="156">10uF</text>
<text x="73.4" y="154.1">C37</text>
<text x="73.4" y="156">10uF</text>
<text x="102.3" y="154.1">5.6K,1%</text>
<text x="103.5" y="152.1">R87</text>
<text x="36.7" y="157.9">30pF</text>
<text x="44.4" y="157.9">0.1uF</text>
<text x="56" y="161.8">FERRITE</text>
<text x="61.8" y="161.8">FB3</text>
<text x="106.2" y="156.9">R88</text>
<text x="9.7" y="164.3">P11</text>
<text x="106.2" y="164.8">0R</text>
</g>
<g font-size="1.7" fill="#f00">
<text x="63.2" y="6.2">LCD_DATA[15..0]</text>
<text x="98.9" y="7.3">LCD_DATA4</text>
<text x="98.9" y="9.3">LCD_DATA3</text>
<text x="98.9" y="11.2">LCD_DATA2</text>
<text x="147.1" y="7.3">LCD_B7</text>
<text x="147.1" y="9.3">LCD_B6</text>
<text x="147.3" y="11.2">LCD_B5</text>
<text x="162.2" y="8.3">LCD_B7</text>
<text x="162.2" y="10.2">LCD_B6</text>
<text x="33.2" y="13.1">LED+</text>
<text x="98.9" y="13.1">LCD_DATA1</text>
<text x="98.9" y="15">LCD_DATA0</text>
<text x="98.9" y="17">LCD_DATA10</text>
<text x="147.1" y="13.1">LCD_B4</text>
<text x="147.1" y="15">LCD_B3</text>
<text x="147.1" y="17">LCD_G7</text>
<text x="162.2" y="12.1">LCD_B5</text>
<text x="162.2" y="16">LCD_B3</text>
<text x="162.2" y="14.1">LCD_B4</text>
<text x="162.2" y="17.9">LCD_G7</text>
<text x="33.2" y="18.9">LED-</text>
<text x="33.2" y="22.8">VCOM</text>
<text x="98.9" y="18.9">LCD_DATA9</text>
<text x="98.9" y="20.8">LCD_DATA8</text>
<text x="147.1" y="18.9">LCD_G6</text>
<text x="147.1" y="20.8">LCD_G5</text>
<text x="162.2" y="21.8">LCD_G5</text>
<text x="162.2" y="19.9">LCD_G6</text>
<text x="52.2" y="29.5">LCD_EN</text>
<text x="52.2" y="35.3">LCD_B7</text>
<text x="52.2" y="33.4">LCD_HS</text>
<text x="52.2" y="31.5">LCD_VS</text>
<text x="98.9" y="32.4">LCD_DATA6</text>
<text x="98.9" y="30.5">LCD_DATA7</text>
<text x="98.9" y="34.4">LCD_DATA5</text>
<text x="147.1" y="30.5">LCD_G4</text>
<text x="147.1" y="32.4">LCD_G3</text>
<text x="147.1" y="34.4">LCD_G2</text>
<text x="162.2" y="35.3">LCD_G2</text>
<text x="162.2" y="33.4">LCD_G3</text>
<text x="162.2" y="31.5">LCD_G4</text>
<text x="249.4" y="34.4">DRVP</text>
<text x="52.2" y="41.1">LCD_B4</text>
<text x="52.2" y="39.2">LCD_B5</text>
<text x="52.2" y="37.3">LCD_B6</text>
<text x="98.9" y="36.3">LCD_DATA15</text>
<text x="98.9" y="38.2">LCD_DATA14</text>
<text x="98.9" y="40.2">LCD_DATA13</text>
<text x="147.1" y="36.3">LCD_R7</text>
<text x="147.1" y="38.2">LCD_R6</text>
<text x="147.1" y="40.2">LCD_R5</text>
<text x="162.2" y="39.2">LCD_R6</text>
<text x="162.2" y="37.3">LCD_R7</text>
<text x="162.2" y="41.1">LCD_R5</text>
<text x="218.5" y="36.3">REF</text>
<text x="218.5" y="38.2">FBP</text>
<text x="218.5" y="40.2">FBN</text>
<text x="249.4" y="38.2">DRVN</text>
<text x="52.2" y="43.1">LCD_B3</text>
<text x="98.9" y="44">LCD_DATA11</text>
<text x="98.9" y="42.1">LCD_DATA12</text>
<text x="147.1" y="42.1">LCD_R4</text>
<text x="147.1" y="44">LCD_R3</text>
<text x="162.2" y="45">LCD_R3</text>
<text x="162.2" y="43.1">LCD_R4</text>
<text x="52.2" y="52.7">LCD_G6</text>
<text x="52.2" y="50.8">LCD_G7</text>
<text x="99.5" y="52.5">LCD_EN1</text>
<text x="143.3" y="51.7">LCD_EN</text>
<text x="156.4" y="52.7">LCD_EN</text>
<text x="226.3" y="51.7">DRVN</text>
<text x="235.9" y="51.7">DRVP</text>
<text x="52.2" y="58.5">LCD_G3</text>
<text x="52.2" y="56.6">LCD_G4</text>
<text x="52.2" y="54.6">LCD_G5</text>
<text x="95.6" y="58.3">LCD_VSYNC</text>
<text x="143.3" y="57.5">LCD_VS</text>
<text x="156.4" y="58.5">LCD_VS</text>
<text x="52.2" y="60.4">LCD_G2</text>
<text x="95.4" y="64.1">LCD_HSYNC</text>
<text x="143.3" y="63.3">LCD_HS</text>
<text x="156.4" y="64.3">LCD_HS</text>
<text x="52.2" y="70.1">LCD_R5</text>
<text x="52.2" y="68.1">LCD_R6</text>
<text x="52.2" y="66.2">LCD_R7</text>
<text x="97.3" y="69.9">LCD_PCLK</text>
<text x="143.3" y="69.1">LCD_DCLK</text>
<text x="156.4" y="70.1">LCD_DCLK</text>
<text x="52.2" y="73.9">LCD_R3</text>
<text x="52.2" y="72">LCD_R4</text>
<text x="56" y="83.6">LCD_DCLK</text>
<text x="189.6" y="80.7">FBN</text>
<text x="207" y="80.7">REF</text>
<text x="270.7" y="80.7">FBP</text>
<text x="33.2" y="100">VCOM</text>
<text x="73.4" y="96.9">WARMRSTn</text>
<text x="95" y="96.1">VCOM</text>
<text x="235.9" y="107.7">LED-</text>
<text x="253.3" y="105.8">LED+</text>
<text x="154.5" y="112.4">MCASP0_AHCLKR</text>
<text x="32.8" y="125.9">AIN2</text>
<text x="32.8" y="127.8">AIN1</text>
<text x="32.8" y="131.7">AIN0</text>
<text x="32.8" y="129.7">AIN3</text>
<text x="19.7" y="152.1">CAP_RES</text>
<text x="19.7" y="156">CAP_INT</text>
<text x="19.7" y="154.1">I2C0_SCL</text>
<text x="19.7" y="157.9">I2C0_SDA</text>
<text x="93.1" y="159.8">CAP_RES</text>
<text x="131.3" y="160.6">WARMRSTn</text>
<text x="46.4" y="172.4">CAP_INT</text>
<text x="62.2" y="171.4">CAP_INT</text>
<text x="44.4" y="176.2">I2C0_SCL</text>
<text x="44.4" y="178.2">I2C0_SDA</text>
<text x="62.2" y="177.2">I2C0_SDA</text>
<text x="62.2" y="175.3">I2C0_SCL</text>
</g>
<g font-size="1.7">
<text x="123.2" y="11.2">6</text>
<text x="123.2" y="9.2">7</text>
<text x="123.2" y="7.3">8</text>
<text x="134.6" y="11.2">11</text>
<text x="134.6" y="9.2">10</text>
<text x="134.6" y="7.3">9</text>
<text x="208.5" y="9.3">AVDD</text>
<text x="249.1" y="11.2">VDD_5V0</text>
<text x="26.5" y="17">3</text>
<text x="26.5" y="13.1">1</text>
<text x="26.5" y="15">2</text>
<text x="123.2" y="17">3</text>
<text x="123.2" y="15">4</text>
<text x="123.2" y="13.1">5</text>
<text x="134.6" y="17">14</text>
<text x="134.6" y="15">13</text>
<text x="134.6" y="13.1">12</text>
<text x="220.1" y="13.1">VDD_5V0</text>
<text x="246.4" y="16.6">DGND</text>
<text x="26.5" y="20.8">5</text>
<text x="26.5" y="18.9">4</text>
<text x="26.5" y="22.8">6</text>
<text x="42.5" y="21.6">DGND</text>
<text x="123.2" y="20.8">1</text>
<text x="123.2" y="18.9">2</text>
<text x="134.6" y="20.8">16</text>
<text x="134.6" y="18.9">15</text>
<text x="264.5" y="22.8">AVDD</text>
<text x="26.5" y="28.6">9</text>
<text x="26.5" y="26.6">8</text>
<text x="26.5" y="24.7">7</text>
<text x="42.5" y="25.5">VDD_3V3</text>
<text x="42.5" y="27.4">DGND</text>
<text x="183.8" y="29.3">DGND</text>
<text x="227.4" y="26.6">1</text>
<text x="227.4" y="28.6">2</text>
<text x="244.6" y="28.6">15</text>
<text x="244.6" y="26.6">16</text>
<text x="279.9" y="29.3">DGND</text>
<text x="26.5" y="32.4">11</text>
<text x="26.5" y="34.3">12</text>
<text x="26.5" y="30.5">10</text>
<text x="123.2" y="34.3">6</text>
<text x="123.2" y="32.4">7</text>
<text x="123.2" y="30.5">8</text>
<text x="134.6" y="34.3">11</text>
<text x="134.6" y="32.4">10</text>
<text x="134.6" y="30.5">9</text>
<text x="183.8" y="33.2">DGND</text>
<text x="227.4" y="30.5">3</text>
<text x="227.4" y="32.4">4</text>
<text x="227.4" y="34.3">5</text>
<text x="244.6" y="34.3">12</text>
<text x="244.6" y="32.4">13</text>
<text x="244.6" y="30.5">14</text>
<text x="252.9" y="31.3">DGND</text>
<text x="26.5" y="36.3">13</text>
<text x="26.5" y="38.2">14</text>
<text x="26.5" y="40.1">15</text>
<text x="123.2" y="40.1">3</text>
<text x="123.2" y="38.2">4</text>
<text x="123.2" y="36.3">5</text>
<text x="134.6" y="40.1">14</text>
<text x="134.6" y="38.2">13</text>
<text x="134.6" y="36.3">12</text>
<text x="181.3" y="37.1">VDD_5V0</text>
<text x="227.4" y="36.3">6</text>
<text x="227.4" y="38.2">7</text>
<text x="227.4" y="40.1">8</text>
<text x="244.6" y="36.3">11</text>
<text x="244.6" y="40.1">9</text>
<text x="244.6" y="38.2">10</text>
<text x="268.4" y="40.9">VDD_5V0</text>
<text x="26.5" y="42.1">16</text>
<text x="26.5" y="44">17</text>
<text x="26.5" y="47.9">19</text>
<text x="26.5" y="45.9">18</text>
<text x="42.5" y="46.7">DGND</text>
<text x="123.2" y="44">1</text>
<text x="123.2" y="42.1">2</text>
<text x="134.6" y="44">16</text>
<text x="134.6" y="42.1">15</text>
<text x="183.8" y="44.8">DGND</text>
<text x="26.5" y="49.8">20</text>
<text x="26.5" y="51.7">21</text>
<text x="26.5" y="53.6">22</text>
<text x="187.7" y="50.6">DGND</text>
<text x="200.4" y="53.6">1</text>
<text x="200.4" y="49.8">2</text>
<text x="213.7" y="51.7">3</text>
<text x="250.6" y="51.7">3</text>
<text x="263.9" y="49.8">1</text>
<text x="263.9" y="53.6">2</text>
<text x="270.3" y="50.6">AVDD</text>
<text x="26.5" y="55.6">23</text>
<text x="26.5" y="57.5">24</text>
<text x="26.5" y="59.4">25</text>
<text x="178" y="58.3">DGND</text>
<text x="279.9" y="58.3">DGND</text>
<text x="26.5" y="65.2">28</text>
<text x="26.5" y="61.4">26</text>
<text x="26.5" y="63.3">27</text>
<text x="42.5" y="64.1">DGND</text>
<text x="200.4" y="63.3">2</text>
<text x="213.7" y="65.2">3</text>
<text x="250.6" y="65.2">3</text>
<text x="263.9" y="63.3">1</text>
<text x="26.5" y="67.2">29</text>
<text x="26.5" y="69.1">30</text>
<text x="26.5" y="71">31</text>
<text x="181.9" y="67.9">VGL</text>
<text x="200.4" y="67.2">1</text>
<text x="263.9" y="67.2">2</text>
<text x="279.9" y="67.9">VGH</text>
<text x="26.5" y="72.9">32</text>
<text x="26.5" y="74.9">33</text>
<text x="26.5" y="76.8">34</text>
<text x="42.5" y="77.6">DGND</text>
<text x="271.5" y="76.8">DGND</text>
<text x="26.5" y="80.7">36</text>
<text x="26.5" y="82.6">37</text>
<text x="26.5" y="78.7">35</text>
<text x="97.9" y="78.4">AVDD</text>
<text x="188.4" y="78.8">DGND</text>
<text x="222" y="81.4">DGND</text>
<text x="243.6" y="81.4">DGND</text>
<text x="26.5" y="84.5">38</text>
<text x="26.5" y="86.5">39</text>
<text x="26.5" y="88.4">40</text>
<text x="50.2" y="87.2">VDD_3V3</text>
<text x="50.2" y="89.2">DGND</text>
<text x="50.2" y="85.3">DGND</text>
<text x="26.5" y="94.2">43</text>
<text x="26.5" y="90.3">41</text>
<text x="26.5" y="92.2">42</text>
<text x="40.6" y="93">VGL</text>
<text x="40.6" y="91.1">VGH</text>
<text x="40.6" y="95">AVDD</text>
<text x="185.4" y="94.2">VDD_5V0</text>
<text x="26.5" y="101.9">47</text>
<text x="26.5" y="98">45</text>
<text x="26.5" y="100">46</text>
<text x="26.5" y="96.1">44</text>
<text x="208.5" y="98.1">VDD_5V0</text>
<text x="26.5" y="103.8">48</text>
<text x="26.5" y="105.8">49</text>
<text x="26.5" y="107.7">50</text>
<text x="44.4" y="102.7">VDD_3V3</text>
<text x="197.3" y="104.6">DGND</text>
<text x="215.8" y="105.8">6</text>
<text x="215.8" y="107.7">5</text>
<text x="231.1" y="105.8">4</text>
<text x="231.1" y="107.7">1</text>
<text x="37.9" y="111.6">DGND</text>
<text x="50.2" y="111.6">VDD_3V3</text>
<text x="97.7" y="111.6">DGND</text>
<text x="215.8" y="109.6">2</text>
<text x="231.1" y="109.6">3</text>
<text x="231.1" y="111.5">7</text>
<text x="232.9" y="117.4">DGND</text>
<text x="250.2" y="117.4">DGND</text>
<text x="16.8" y="125.1">1</text>
<text x="207.7" y="121.2">DGND</text>
<text x="242.5" y="123.1">DGND</text>
<text x="16.8" y="127">2</text>
<text x="16.8" y="128.9">3</text>
<text x="16.8" y="130.9">4</text>
<text x="186.5" y="127">DGND</text>
<text x="95.8" y="145.9">VDD_3V3</text>
<text x="14.9" y="150.2">1</text>
<text x="14.9" y="152.1">2</text>
<text x="14.9" y="154">3</text>
<text x="14.9" y="156">4</text>
<text x="53.7" y="150.2">1</text>
<text x="65.1" y="150.2">2</text>
<text x="77.3" y="151">VDD_3V3</text>
<text x="14.9" y="157.9">5</text>
<text x="14.9" y="159.8">6</text>
<text x="53.7" y="159.8">1</text>
<text x="65.1" y="159.8">2</text>
<text x="79.2" y="160.6">DGND</text>
<text x="222" y="173.4">Title</text>
<text x="222" y="179.1">Size</text>
<text x="229.8" y="179.1">Document Number</text>
<text x="229.8" y="175.3">ChipSee Info &amp; Tech Co.,Ltd</text>
<text x="285.7" y="179.1">Rev</text>
<text x="222" y="184.9">Date:</text>
<text x="224" y="181.1">B</text>
<text x="229.8" y="181.1">&lt;Doc&gt;</text>
<text x="232.1" y="184.9">Thursday, December 20, 2012</text>
<text x="260.6" y="184.9">Sheet</text>
<text x="270.3" y="184.9">3</text>
<text x="276.1" y="184.9">of</text>
<text x="281.9" y="184.9">10</text>
<text x="287.7" y="181.1">A1</text>
</g>
<g font-size="1.7" fill="#004080">
<text x="18.6" y="14.3">VLED+</text>
<text x="18.6" y="16.2">VLED+</text>
<text x="19" y="23.9">VCOM</text>
<text x="19" y="18.2">VLED-</text>
<text x="19" y="20.1">VLED-</text>
<text x="20.3" y="22">GND</text>
<text x="19" y="27.8">MODE</text>
<text x="19.2" y="25.9">DVDD</text>
<text x="21.7" y="29.7">DE</text>
<text x="230.7" y="27.8">RDY</text>
<text x="230.7" y="29.7">FB</text>
<text x="237.4" y="27.8">TGND</text>
<text x="240.2" y="29.7">LX</text>
<text x="21.7" y="33.6">HS</text>
<text x="21.8" y="31.7">VS</text>
<text x="22" y="35.5">B7</text>
<text x="230.7" y="31.7">INTG</text>
<text x="230.7" y="33.6">IN</text>
<text x="230.7" y="35.5">GND</text>
<text x="237.3" y="31.7">PGND</text>
<text x="237.5" y="35.5">DRVP</text>
<text x="237.6" y="33.6">SUPP</text>
<text x="22" y="37.5">B6</text>
<text x="22" y="39.4">B5</text>
<text x="22" y="41.3">B4</text>
<text x="230.7" y="37.5">REF</text>
<text x="230.7" y="39.4">FBP</text>
<text x="230.7" y="41.3">FBN</text>
<text x="237.4" y="41.3">SHDN</text>
<text x="237.4" y="39.4">DRVN</text>
<text x="237.5" y="37.5">SUPN</text>
<text x="22" y="43.2">B3</text>
<text x="22" y="45.2">B2</text>
<text x="22" y="47.1">B1</text>
<text x="21.8" y="51">G7</text>
<text x="21.8" y="52.9">G6</text>
<text x="22" y="49">B0</text>
<text x="203.7" y="51">2</text>
<text x="210.4" y="52.9">3</text>
<text x="253.9" y="52.9">3</text>
<text x="260.6" y="51">1</text>
<text x="21.8" y="54.8">G5</text>
<text x="21.8" y="56.8">G4</text>
<text x="21.8" y="58.7">G3</text>
<text x="203.7" y="54.8">1</text>
<text x="260.6" y="54.8">2</text>
<text x="21.8" y="60.6">G2</text>
<text x="21.8" y="62.5">G1</text>
<text x="21.8" y="64.5">G0</text>
<text x="203.7" y="64.5">2</text>
<text x="260.6" y="64.5">1</text>
<text x="21.9" y="66.4">R7</text>
<text x="21.9" y="68.3">R6</text>
<text x="21.9" y="70.3">R5</text>
<text x="203.7" y="68.3">1</text>
<text x="210.4" y="66.4">3</text>
<text x="253.9" y="66.4">3</text>
<text x="260.6" y="68.3">2</text>
<text x="21.9" y="72.2">R4</text>
<text x="21.9" y="74.1">R3</text>
<text x="21.9" y="76.1">R2</text>
<text x="21.9" y="78">R1</text>
<text x="19.5" y="83.8">DCLK</text>
<text x="20.3" y="81.9">GND</text>
<text x="21.9" y="79.9">R0</text>
<text x="20.3" y="85.7">GND</text>
<text x="21.2" y="89.6">U/D</text>
<text x="21.4" y="87.7">L/R</text>
<text x="19.3" y="95.4">AVDD</text>
<text x="20.4" y="91.5">VGH</text>
<text x="20.7" y="93.4">VGL</text>
<text x="18.3" y="97.3">RESET</text>
<text x="19" y="101.2">VCOM</text>
<text x="20.7" y="99.2">NC1</text>
<text x="18.9" y="103.1">DITHB</text>
<text x="20.3" y="105">GND</text>
<text x="20.7" y="107">NC2</text>
<text x="219.1" y="107">VIN</text>
<text x="225.9" y="107">SW</text>
<text x="20.7" y="108.9">NC3</text>
<text x="219.1" y="108.9">CTR</text>
<text x="219.1" y="110.8">COMP GND</text>
<text x="225.2" y="112.7">PAD</text>
<text x="226.6" y="108.9">FB</text>
</g>
<text font-size="1.7" fill="#00f" x="206.8" y="101" transform="rotate(90 206.8 101)">+</text>
<g font-size="1.4">
<text x="30.9" y="1.5">5</text>
<text x="88.8" y="1.5">4</text>
<text x="146.7" y="1.5">3</text>
<text x="204.7" y="1.5">2</text>
<text x="262.6" y="1.5">1</text>
<text x=".5" y="26.1">D</text>
<text x="292" y="26.1">D</text>
<text x=".5" y="71.9">C</text>
<text x="292" y="71.9">C</text>
<text x=".5" y="117.8">B</text>
<text x="292" y="117.8">B</text>
<text x=".5" y="163.6">A</text>
<text x="292" y="163.6">A</text>
<text x="30.9" y="186.8">5</text>
<text x="88.8" y="186.8">4</text>
<text x="146.7" y="186.8">3</text>
<text x="204.7" y="186.8">2</text>
<text x="262.6" y="186.8">1</text>
</g>
</svg>
